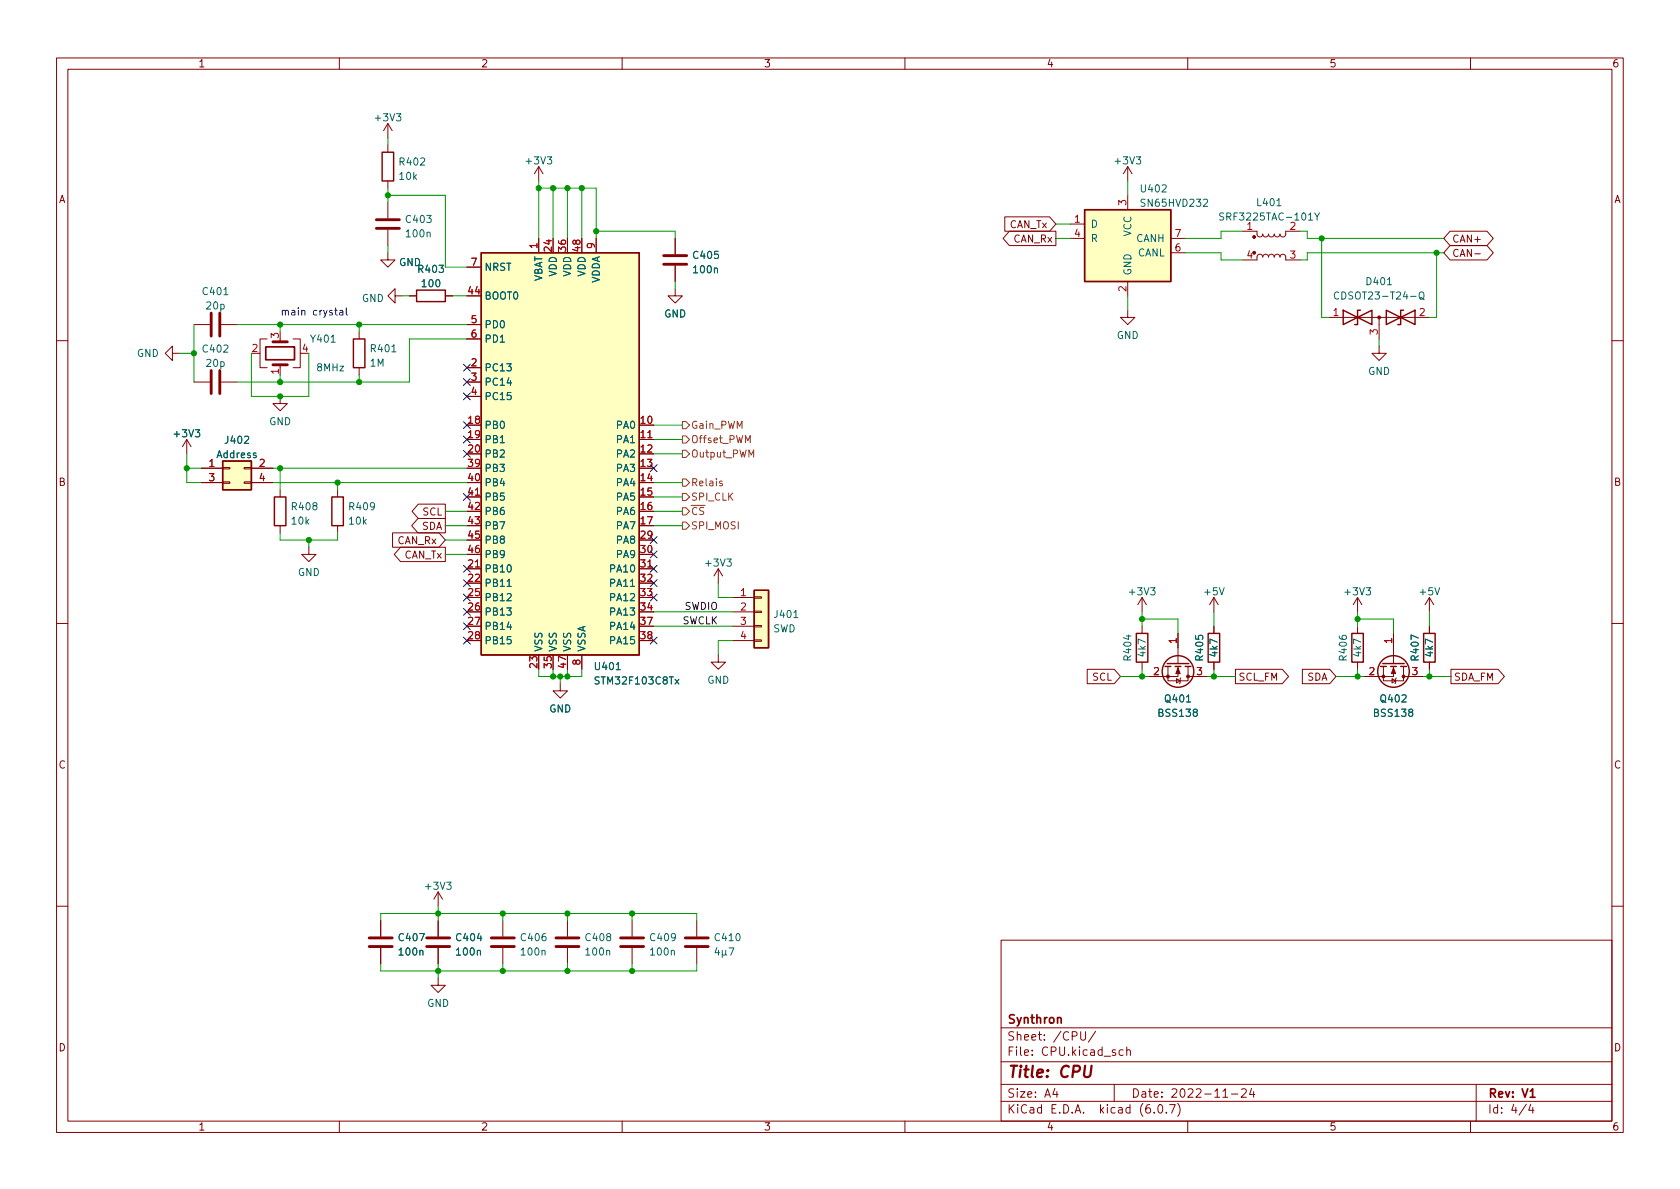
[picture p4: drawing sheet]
<svg xmlns="http://www.w3.org/2000/svg" width="297mm" height="210mm" viewBox="0 0 297 210" stroke-linecap="round" stroke-linejoin="round" font-family="sans-serif">
<g fill="none" stroke="#840000" stroke-width=".18">
<path d="M10 10.2h277v190.1h-277zM12 12.2h273v186.1h-273zM60 10.2v2M110 10.2v2M160 10.2v2M210 10.2v2M260 10.2v2M68.6 21.8l-.8 1.3M68.6 21.8v2.6M68.6 25.6v1.3M68.6 32v1.3M68.6 35.8v2.8"/>
<path d="M68.6 21.8l.7 1.3M95.2 29.5l-.7 1.2M95.2 29.5v2.5M95.2 29.5l.8 1.2M177.7 38.3h7.9l1.1 1.3-1.1 1.3h-7.9zM189.2 39.6h2.6M199.4 29.5v2.5M199.4 34.5v2.6M199.4 29.5l-.8 1.2M199.4 29.5l.8 1.2M34.3 57.4h2.8M39.1 57.4h2.8"/>
<path d="M47.2 59.9h-1.2v5.1h1.2M49.5 59.9v.5M51.8 59.9h1.3v5.1h-1.3M63.5 58.7v1.2M68.6 44.7v1.3h1.2l-1.2 1.2-1.3-1.2h1.3M68.6 40.6v2.8M69.8 52.3v-1.3l-1.2 1.3 1.2 1.3v-1.3h1.3M72.4 52.3h1.3M78.7 52.3h1.3M82.5 57.4h2.6M82.5 59.9h2.6M82.5 47.2h2.6"/>
<path d="M95.2 42.2v2.5M105.4 42.2v2.5M119.4 51v1.3h1.2l-1.2 1.3-1.3-1.3h1.3M119.4 42.2v2.8M119.4 47v2.8M178.5 40.9h8.2v2.5h-8.2l-1.1-1.2zM189.2 42.2h2.6M199.4 54.9v1.2h1.3l-1.3 1.3-1.3-1.3h1.3M199.4 49.8v2.5M207 42.2h2.5M207 44.7h2.5M219.7 40.9h2.5l.1 .7 .5 .3 .3-.1 .2-.4 .1 .3 .3 .2 .4-.1 .2-.4 .1 .3 .3 .2 .4-.1 .2-.4 .1 .3 .3 .2 .4-.1 .2-.4 .2 .4 .4 .1 .4-.3v-.7h2.6"/>
<path d="M219.7 46h2.5l.1-.8 .5-.2 .3 .1 .2 .4 .1-.4 .3-.1 .4 .1 .2 .4 .2-.5h.4l.3 .1 .1 .4 .2-.4 .4-.1 .3 .1 .1 .4 .2-.4 .4-.1 .4 .2v.8h2.6M234.9 56.1h17.8M243.8 56.1v3.8M256.4 40.9h6.5l1.1 1.3-1.1 1.2h-6.5l-1.1-1.2zM256.4 43.4h6.5l1.1 1.3-1.1 1.3h-6.5l-1.1-1.3zM260.8 44.9h.9M10 60.2h2M30.5 62.5v-1.3l-1.3 1.3 1.3 1.2v-1.2h1.2M33 77.7l-.7 1.3M33 77.7v2.6M33 77.7l.8 1.3M34.3 67.6h2.8"/>
<path d="M39.1 67.6h2.8M49.5 70.1v1.3h1.3l-1.3 1.2-1.2-1.2h1.2M49.5 64.5v.5M63.5 65v1.3M82.5 65h2.6M82.5 67.6h2.6M82.5 70.1h2.6M113 77.7h2.6M243.8 61.2v1.3h1.3l-1.3 1.2-1.2-1.2h1.2M285 60.2h2M35.6 82.8h3.8M35.6 85.3h3.8"/>
<path d="M39.4 85.2h1.2v.3h-1.2zM39.4 82.7h1.2v.2h-1.2zM43.2 85.2h1.2v.3h-1.2zM43.2 82.7h1.2v.2h-1.2zM44.4 82.8h3.9M44.4 85.3h3.9M49.5 86.6v1.3M49.5 93v1.2M54.6 96.8v1.2h1.3l-1.3 1.3-1.3-1.3h1.3M59.7 86.6v1.3M59.7 93v1.2M69.4 94.2h8.2l1.1 1.3-1.1 1.3h-8.2z"/>
<path d="M70.8 96.8h7.9v2.5h-7.9l-1.1-1.3zM73.9 91.7h4.8v2.5h-4.8l-1.1-1.2zM74 89.1h4.7v2.6h-4.7l-1.1-1.3zM82.5 87.9h2.6M10 110.2h2M82.5 100.6h2.6M102.9 115.8v2.6M113 100.6h2.6M127 115.8v1.3h1.3l-1.3 1.3-1.3-1.3h1.3M127 100.6l-.8 1.2M127 100.6v2.5M127 100.6l.8 1.2"/>
<path d="M129.5 105.7h3.8M129.5 108.2h3.8M129.5 110.7h3.8M129.5 113.3h3.8M133.3 113.2h1.3v.2h-1.3zM133.3 110.6h1.3v.3h-1.3zM133.3 108.1h1.3v.2h-1.3zM133.3 105.5h1.3v.3h-1.3zM192.2 118.4h4.8l1.1 1.2-1.1 1.3h-4.8zM201.9 105.7l-.7 1.2M201.9 105.7v2.5M201.9 110.7v1.3"/>
<path d="M201.9 117.1v1.3M201.9 105.7l.8 1.2M206.5 117.9v2.5h3.6v-2.5M208.3 117.9v1.7h-5.1M208.3 112v5.3M208.8 119.9l-.1 .1v.8l-.2 .1M210.1 119.6h3.3M214.6 105.7v2.5M214.6 110.7v1.3M214.6 117.1v1.3M214.6 105.7l-.7 1.2M214.6 105.7l.8 1.2"/>
<path d="M218.4 118.4h8.3l1.1 1.2-1.1 1.3h-8.3zM230.3 118.4h4.8l1.1 1.2-1.1 1.3h-4.8zM240 105.7l-.7 1.2M240 105.7v2.5M240 110.7v1.3M240 117.1v1.3M240 105.7l.8 1.2M244.6 117.9v2.5h3.6v-2.5M246.4 117.9v1.7h-5.1M246.4 112v5.3M246.9 119.9l-.1 .1v.8l-.2 .1M248.2 119.6h3.3"/>
<path d="M252.7 105.7v2.5M252.7 110.7v1.3M252.7 117.1v1.3M252.7 105.7l-.7 1.2M252.7 105.7l.8 1.2M256.5 118.4h8.4l1.1 1.2-1.1 1.3h-8.4zM285 110.2h2M99.1 120.9v1.3h1.2l-1.2 1.2-1.3-1.2h1.3M208 120l.7 .4-.7 .4zM246.1 120l.7 .4-.7 .4zM77.5 157.7v2.6M77.5 157.7l-.8 1.3"/>
<path d="M77.5 157.7l.7 1.3M10 160.2h2M67.3 162.8v2.8M67.3 167.6v2.8M77.5 173v1.2h1.2l-1.2 1.3-1.3-1.3h1.3M77.5 162.8v2.8M77.5 167.6v2.8M88.9 162.8v2.8M88.9 167.6v2.8M100.3 162.8v2.8M100.3 167.6v2.8M111.8 162.8v2.8"/>
<path d="M111.8 167.6v2.8M123.2 162.8v2.8M123.2 167.6v2.8M177 166.3h108v32h-108zM285 160.2h2M60 198.3v2M110 198.3v2M160 198.3v2M177 194.8h108M177 191.8h108M177 187.8h108M177 181.8h108"/>
<path d="M186.5 192.5l-.4 1h1M186.9 193v1M191.1 182.4v1.2l.3 .3h.2l.3-.3v-1.2M193.7 182.4l-1.3 1.9M197 191.8v3M198.6 185.7l-.5-.1-.2 .3v.4l.1 .3h.6M199.2 185.8l.2-.2 .4 .1 .1 .9M199.2 185.1v1.5M204.1 196.7v.1M204.9 195.4l.2-.1a.81 .81 0 0 1 .6 .7 .81 .81 0 0 1-.3 .8h-.2a.81 .81 0 0 1-.6-.6 .81 .81 0 0 1 .3-.8zM206.2 196.7v.1M206.8 195.3h1l-.7 1.5"/>
<path d="M208.2 195.1a1.72 1.72 0 0 1 0 2.3M210 198.3v2M216.2 194h.9M217.7 193.5h1.2M219.5 192.7l.6-.2 .2 .2 .1 .3-1 1h1M221.3 192.5l-.4 1h1M221.6 193v1M260 198.3v2M261 191.8v6.5M269.9 195.3l-1.3 1.9M270.6 195.3l-.3 1h.9M271 195.8v1"/>
</g>
<path d="M47 61.3h5.1v2.3h-5.1zM270.6 194h.8" fill="none" stroke="#840000" stroke-width=".3"/>
<path d="M191.9 188.5l-.2 1.6 .1 .3a.66 .66 0 0 0 1-.3l.2-1.6" fill="none" stroke="#840000" stroke-width=".4"/>
<g fill="none" stroke="#840000" stroke-width=".25">
<path d="M67.6 26.9h2v5.1h-2zM191.8 37.1h15.2v12.7h-15.2zM62.5 59.9h2v5.1h-2zM73.7 51.3h5v2h-5zM85.1 44.7h27.9v71.1h-27.9zM237.5 54.9l5.1 2.5v-2.5l-5.1 2.5zM240.5 54.9h-.5v2.5h-.5M245.1 54.9l5.1 2.5v-2.5l-5.1 2.5zM248.2 54.9h-.6v2.5h-.5M39.4 81.5h5v5.1h-5zM48.5 87.9h2v5.1h-2zM58.7 87.9h2v5.1h-2z"/>
<path d="M133.3 104.4h2.6v10.1h-2.6zM200.9 112h2v5.1h-2zM206 117.9h1M206.4 117.3h3.8M207.8 117.9h1M209.5 117.9h1.1M213.6 112h2v5.1h-2zM239 112h2v5.1h-2zM244.1 117.9h1M244.5 117.3h3.8M245.9 117.9h1M247.6 117.9h1.1"/>
<path d="M251.7 112h2v5.1h-2z"/>
<circle cx="208.3" cy="118.7" r="2.79"/>
<circle cx="246.4" cy="118.7" r="2.79"/>
</g>
<g fill="none" stroke="#840000" stroke-width=".51">
<path d="M66.5 38.9h4.1M37.3 55.4v4M38.9 55.4v4M66.5 40.4h4.1M117.3 46.7h4.1M117.3 45.2h4.1M37.3 65.5v4.1M38.9 65.5v4.1M48.3 64.5h2.5M48.3 60.4h2.5M65.3 167.4h4M65.3 165.9h4"/>
<path d="M75.4 167.4h4.1M75.4 165.9h4.1M86.9 167.4h4M86.9 165.9h4M98.3 167.4h4.1M98.3 165.9h4.1M109.7 167.4h4.1M109.7 165.9h4.1M121.2 167.4h4M121.2 165.9h4"/>
</g>
<g fill="#840000" stroke="#840000" stroke-width=".18">
<path d="M208.3 118.1l.4 1h-.8z"/>
<path d="M246.4 118.1l.4 1h-.8z"/>
<circle cx="221.7" cy="41.9" r=".25"/>
<circle cx="206.5" cy="119.6" r=".25"/>
<circle cx="210.1" cy="119.6" r=".25"/>
<circle cx="244.6" cy="119.6" r=".25"/>
<circle cx="248.2" cy="119.6" r=".25"/>
<circle cx="243.8" cy="56.1" r=".25"/>
</g>
<g fill="none" stroke="#006464" stroke-width=".18">
<path d="M216.4 37.7h-.5l-.2 .1v.3l.5 .3 .2 .3-.3 .2h-.5M232.5 37.7l.4 .6 .4-.6M232.9 38.3v.6M236.7 51.7a.6 .6 0 0 0-.8 .5 .6 .6 0 0 0 .6 .7l.2-.1M251 51.8l.2-.2a.43 .43 0 0 1 .6 .4v.5a.42 .42 0 0 1-.5 .4 .42 .42 0 0 1-.4-.4zM251.2 52.6l.6 .4M89.7 103.7h.7M126.7 167.6l-.3 .9h.8M127 168v.9M127.7 168v1.3M128.3 168.7l.2 .2M128.3 168l-.1 .8-.3 .1-.2-.2"/>
<path d="M128.9 167.6h.9l-.6 1.3"/>
</g>
<g fill="#ffffc2" stroke="#ffffc2" stroke-width=".18">
<path d="M133.3 104.4h2.6v10.1h-2.6z"/>
<path d="M39.4 81.5h5v5.1h-5z"/>
<path d="M85.1 44.7h27.9v71.1h-27.9z"/>
<path d="M191.8 37.1h15.2v12.7h-15.2z"/>
</g>
<path d="M120.6 79.6h.7l.6 .7-.6 .6h-.7zM120.6 77.1h.7l.6 .6-.6 .7h-.7zM120.6 74.5h.7l.6 .7-.6 .6h-.7zM131.8 78.3v-1.3l.4 .9 .4-.9v1.3M120.6 92.3h.7l.6 .7-.6 .6h-.7zM120.6 84.7h.7l.6 .6-.6 .7h-.7zM120.6 87.2h.7l.6 .7-.6 .6h-.7zM120.6 89.8h.7l.6 .6-.6 .7h-.7zM127.7 85.1h-.3l-.2 .1 .1 .2 .4 .1v.4h-.5M132.4 80.8v-1.2l.4 .9 .5-.9v1.2" fill="none" stroke="#725600" stroke-width=".18"/>
<path d="M59.2 54.9h.4M59.3 54.4v1.1l.3 .2M60.1 54.9h.5v.8M60.6 55.2h-.4l-.2 .2 .2 .3h.4M61.2 54.4v1.1l.2 .2" fill="none" stroke="#0000c2" stroke-width=".18"/>
<g fill="none" stroke="#009600" stroke-width=".18">
<path d="M68.6 34.5h10.1v12.7h3.8M68.6 24.4v1.2M68.6 33.3v2.5M95.2 32v10.2M95.2 33.3h10.2v8.9M97.8 33.3v8.9M100.3 33.3v8.9M102.9 33.3v8.9M186.7 39.6h2.5M199.4 32v2.5M34.3 57.4v10.2M41.9 57.4h40.6"/>
<path d="M49.5 57.4v1.3M63.5 57.4v1.3M68.6 43.4v1.3M71.1 52.3h1.3M80 52.3h2.5M82.5 59.9h-10.1v7.7h-30.5M105.4 40.9h14v1.3M119.4 49.8v1.2M186.7 42.2h2.5M199.4 52.3v2.6M209.5 44.7h6.4v1.3h3.8M219.7 40.9h-3.8v1.3h-6.4"/>
<path d="M229.9 40.9h1.2v1.3h24.2M233.7 42.2v13.9h1.2M243.8 59.9v1.3M254 44.7v11.4h-1.3M255.3 44.7h-24.2v1.3h-1.2M31.7 62.5h2.6M44.4 62.5v7.6h10.2v-7.6M49.5 66.3v1.3M63.5 66.3v1.3M115.6 75.2h5M115.6 77.7h5M33 82.8h2.6"/>
<path d="M33 80.3v5h2.6M48.3 82.8h34.2M48.3 85.3h34.2M49.5 82.8v3.8M49.5 94.2v1.3h10.2v-1.3M54.6 95.5v1.3M59.7 85.3v1.3M78.7 95.5h3.8M78.7 90.4h3.8M78.7 93h3.8M78.7 98h3.8M115.6 85.3h5"/>
<path d="M115.6 90.4h5M115.6 87.9h5M115.6 93h5M115.6 80.3h5M95.2 118.4v1.2h7.7v-1.2M97.8 118.4v1.2M99.1 119.6v1.3M100.3 118.4v1.2M115.6 108.2h13.9M115.6 110.7h13.9M127 103.1v2.6h2.5M129.5 113.3h-2.5v2.5"/>
<path d="M198.1 119.6h5.1M201.9 108.2v2.5M201.9 118.4v1.2M201.9 109.5h6.4v2.5M213.4 119.6h5M214.6 108.2v2.5M214.6 118.4v1.2M236.2 119.6h5.1M240 108.2v2.5M240 118.4v1.2M240 109.5h6.4v2.5M251.5 119.6h5"/>
<path d="M252.7 108.2v2.5M252.7 118.4v1.2M67.3 170.4v1.3h55.9v-1.3M67.3 162.8v-1.3h55.9v1.3M77.5 160.3v2.5M77.5 170.4v2.6M88.9 161.5v1.3M88.9 170.4v1.3M100.3 161.5v1.3M100.3 170.4v1.3M111.8 161.5v1.3M111.8 170.4v1.3"/>
</g>
<g fill="none" stroke="#000084" stroke-width=".18">
<path d="M81.9 66.9l1.3 1.3M81.9 69.5l1.3 1.2M81.9 64.4l1.3 1.2M81.9 79.6l1.3 1.3M81.9 77.1l1.3 1.2M81.9 74.6l1.3 1.2M83.2 66.9l-1.3 1.3M83.2 69.5l-1.3 1.2M83.2 64.4l-1.3 1.2M83.2 79.6l-1.3 1.3M83.2 77.1l-1.3 1.2M83.2 74.6l-1.3 1.2"/>
<path d="M81.9 100l1.3 1.2M81.9 87.3l1.3 1.2M83.2 100l-1.3 1.2M83.2 87.3l-1.3 1.2M115 82.2l1.2 1.2M115 94.9l1.2 1.2M115 97.4l1.2 1.2M115 100l1.2 1.2M116.2 82.2l-1.2 1.2M116.2 94.9l-1.2 1.2M116.2 97.4l-1.2 1.2M116.2 100l-1.2 1.2"/>
<path d="M81.9 112.7l1.3 1.2M81.9 102.5l1.3 1.2M81.9 107.6l1.3 1.2M81.9 105l1.3 1.3M81.9 110.1l1.3 1.2M83.2 112.7l-1.3 1.2M83.2 102.5l-1.3 1.2M83.2 107.6l-1.3 1.2M83.2 105l-1.3 1.3M83.2 110.1l-1.3 1.2M115 102.5l1.2 1.2M115 105l1.2 1.3"/>
<path d="M115 112.7l1.2 1.2M116.2 102.5l-1.2 1.2M116.2 105l-1.2 1.3M116.2 112.7l-1.2 1.2"/>
</g>
<g fill="#009600" stroke="#009600" stroke-width=".18">
<circle cx="100.3" cy="161.5" r=".46"/>
<circle cx="100.3" cy="119.6" r=".46"/>
<circle cx="97.8" cy="119.6" r=".46"/>
<circle cx="99.1" cy="119.6" r=".46"/>
<circle cx="201.9" cy="109.5" r=".46"/>
<circle cx="100.3" cy="33.3" r=".46"/>
<circle cx="105.4" cy="40.9" r=".46"/>
<circle cx="102.9" cy="33.3" r=".46"/>
<circle cx="63.5" cy="57.4" r=".46"/>
<circle cx="95.2" cy="33.3" r=".46"/>
<circle cx="97.8" cy="33.3" r=".46"/>
<circle cx="68.6" cy="34.5" r=".46"/>
<circle cx="49.5" cy="70.1" r=".46"/>
<circle cx="49.5" cy="82.8" r=".46"/>
<circle cx="33" cy="82.8" r=".46"/>
<circle cx="49.5" cy="67.6" r=".46"/>
<circle cx="49.5" cy="57.4" r=".46"/>
<circle cx="34.3" cy="62.5" r=".46"/>
<circle cx="252.7" cy="119.6" r=".46"/>
<circle cx="201.9" cy="119.6" r=".46"/>
<circle cx="214.6" cy="119.6" r=".46"/>
<circle cx="240" cy="119.6" r=".46"/>
<circle cx="100.3" cy="171.7" r=".46"/>
<circle cx="88.9" cy="171.7" r=".46"/>
<circle cx="77.5" cy="171.7" r=".46"/>
<circle cx="111.8" cy="161.5" r=".46"/>
<circle cx="111.8" cy="171.7" r=".46"/>
<circle cx="88.9" cy="161.5" r=".46"/>
<circle cx="77.5" cy="161.5" r=".46"/>
<circle cx="59.7" cy="85.3" r=".46"/>
<circle cx="63.5" cy="67.6" r=".46"/>
<circle cx="54.6" cy="95.5" r=".46"/>
<circle cx="240" cy="109.5" r=".46"/>
<circle cx="254" cy="44.7" r=".46"/>
<circle cx="233.7" cy="42.2" r=".46"/>
</g>
<text font-size="2.8" fill="#840000" x="178" y="190.6">Title: CPU</text>
<g font-size="2.1" fill="#840000">
<text x="178" y="184">Sheet: /CPU/</text>
<text x="178" y="181">Synthron</text>
<text x="178" y="186.7">File: CPU.kicad_sch</text>
<text x="178" y="196.9">KiCad E.D.A. kicad (6.0.7)</text>
<text x="178" y="194.1">Size: A4</text>
<text x="200" y="194.1">Date: 2022-11-24</text>
<text x="263" y="194.1">Rev: V1</text>
<text x="263" y="196.9">Id: 4/4</text>
</g>
<g font-size="1.8" fill="#840000">
<text x="35" y="11.9">1</text>
<text x="85" y="11.9">2</text>
<text x="135" y="11.9">3</text>
<text x="185" y="11.9">4</text>
<text x="235" y="11.9">5</text>
<text x="285" y="11.9">6</text>
<text x="10.3" y="35.9">A</text>
<text x="285.3" y="35.9">A</text>
<text x="178.4" y="40.3">CAN_Tx</text>
<text x="179.1" y="42.9">CAN_Rx</text>
<text x="256.7" y="42.9">CAN+</text>
<text x="256.7" y="45.4">CAN-</text>
<text x="10.3" y="85.9">B</text>
<text x="285.3" y="85.9">B</text>
<text x="74.5" y="93.7">SDA</text>
<text x="74.7" y="91.1">SCL</text>
<text x="70.2" y="96.2">CAN_Rx</text>
<text x="71.4" y="98.8">CAN_Tx</text>
<text x="193.2" y="120.4">SCL</text>
<text x="218.9" y="120.4">SCL_FM</text>
<text x="231.1" y="120.4">SDA</text>
<text x="257" y="120.4">SDA_FM</text>
<text x="10.3" y="135.9">C</text>
<text x="285.3" y="135.9">C</text>
<text x="10.3" y="185.9">D</text>
<text x="285.3" y="185.9">D</text>
<text x="35" y="199.9">1</text>
<text x="85" y="199.9">2</text>
<text x="135" y="199.9">3</text>
<text x="185" y="199.9">4</text>
<text x="235" y="199.9">5</text>
<text x="285" y="199.9">6</text>
</g>
<g font-size="1.8" fill="#006464">
<text x="66.5" y="21.4">+3V3</text>
<text x="70.8" y="29.3">R402</text>
<text x="93.2" y="29.1">+3V3</text>
<text x="197.3" y="29.1">+3V3</text>
<text x="70.7" y="31.8">10k</text>
<text x="201.9" y="34">U402</text>
<text x="71.9" y="39.4">C403</text>
<text x="72" y="42">100n</text>
<text x="192.8" y="40.3">D</text>
<text x="200" y="41.8" transform="rotate(-90 200 41.8)">VCC</text>
<text x="202.1" y="36.6">SN65HVD232</text>
<text x="216.5" y="39">SRF3225TAC-101Y</text>
<text x="222.4" y="36.4">L401</text>
<text x="70.5" y="47">GND</text>
<text x="85.6" y="47.9">NRST</text>
<text x="122.7" y="45.8">C405</text>
<text x="192.8" y="42.8">R</text>
<text x="200.9" y="42.8">CANH</text>
<text x="201.1" y="45.3">CANL</text>
<text x="36" y="52.2">C401</text>
<text x="64" y="53.4">GND</text>
<text x="74.1" y="48.2">R403</text>
<text x="74.7" y="50.8">100</text>
<text x="85.6" y="53">BOOT0</text>
<text x="95.9" y="50" transform="rotate(-90 95.9 50)">VBAT</text>
<text x="98.4" y="48.9" transform="rotate(-90 98.4 48.9)">VDD</text>
<text x="101" y="48.9" transform="rotate(-90 101 48.9)">VDD</text>
<text x="103.5" y="48.9" transform="rotate(-90 103.5 48.9)">VDD</text>
<text x="106" y="50.2" transform="rotate(-90 106 50.2)">VDDA</text>
<text x="122.8" y="48.3">100n</text>
<text x="200" y="48.8" transform="rotate(-90 200 48.8)">GND</text>
<text x="237" y="53">CDSOT23-T24-Q</text>
<text x="241.7" y="50.4">D401</text>
<text x="36.6" y="54.7">20p</text>
<text x="85.6" y="58">PD0</text>
<text x="117.4" y="56.1">GND</text>
<text x="197.4" y="59.9">GND</text>
<text x="24.2" y="63.1">GND</text>
<text x="36" y="62.3">C402</text>
<text x="36.6" y="64.9">20p</text>
<text x="55.1" y="60.6">Y401</text>
<text x="56.1" y="65.7">8MHz</text>
<text x="65.5" y="64.8">1M</text>
<text x="65.7" y="62.3">R401</text>
<text x="85.6" y="65.7">PC13</text>
<text x="85.6" y="60.6">PD1</text>
<text x="85.6" y="68.2">PC14</text>
<text x="85.6" y="70.7">PC15</text>
<text x="241.9" y="66.3">GND</text>
<text x="30.9" y="77.3">+3V3</text>
<text x="47.6" y="75.2">GND</text>
<text x="85.6" y="75.8">PB0</text>
<text x="109.1" y="75.8">PA0</text>
<text x="38.4" y="81">Address</text>
<text x="39.9" y="78.5">J402</text>
<text x="85.6" y="78.4">PB1</text>
<text x="85.6" y="80.9">PB2</text>
<text x="85.6" y="83.4">PB3</text>
<text x="109.1" y="78.4">PA1</text>
<text x="109.1" y="80.9">PA2</text>
<text x="109.1" y="83.4">PA3</text>
<text x="85.6" y="86">PB4</text>
<text x="85.6" y="88.5">PB5</text>
<text x="109.1" y="86">PA4</text>
<text x="109.1" y="88.5">PA5</text>
<text x="51.6" y="92.8">10k</text>
<text x="51.7" y="90.2">R408</text>
<text x="61.8" y="92.8">10k</text>
<text x="61.9" y="90.2">R409</text>
<text x="85.6" y="91.1">PB6</text>
<text x="85.6" y="93.6">PB7</text>
<text x="109.1" y="91.1">PA6</text>
<text x="109.1" y="93.6">PA7</text>
<text x="52.6" y="101.8">GND</text>
<text x="85.6" y="101.2">PB10</text>
<text x="85.6" y="96.1">PB8</text>
<text x="85.6" y="98.7">PB9</text>
<text x="108.1" y="101.2">PA10</text>
<text x="109.1" y="96.1">PA8</text>
<text x="109.1" y="98.7">PA9</text>
<text x="124.9" y="100.2">+3V3</text>
<text x="85.6" y="103.8">PB11</text>
<text x="85.6" y="106.3">PB12</text>
<text x="108.1" y="103.8">PA11</text>
<text x="108.1" y="106.3">PA12</text>
<text x="199.8" y="105.3">+3V3</text>
<text x="213" y="105.3">+5V</text>
<text x="237.9" y="105.3">+3V3</text>
<text x="251.1" y="105.3">+5V</text>
<text x="85.6" y="108.8">PB13</text>
<text x="85.6" y="111.4">PB14</text>
<text x="85.6" y="113.9">PB15</text>
<text x="108.1" y="108.8">PA13</text>
<text x="108.1" y="111.4">PA14</text>
<text x="108.1" y="113.9">PA15</text>
<text x="136.6" y="111.8">SWD</text>
<text x="137.1" y="109.3">J401</text>
<text x="95.9" y="115.3" transform="rotate(-90 95.9 115.3)">VSS</text>
<text x="98.4" y="115.3" transform="rotate(-90 98.4 115.3)">VSS</text>
<text x="101" y="115.3" transform="rotate(-90 101 115.3)">VSS</text>
<text x="103.5" y="115.3" transform="rotate(-90 103.5 115.3)">VSSA</text>
<text x="105.3" y="118.5">U401</text>
<text x="200" y="116.7" transform="rotate(-90 200 116.7)">R404</text>
<text x="202.6" y="116" transform="rotate(-90 202.6 116)">4k7</text>
<text x="212.7" y="116.7" transform="rotate(-90 212.7 116.7)">R405</text>
<text x="215.3" y="116" transform="rotate(-90 215.3 116)">4k7</text>
<text x="238.1" y="116.7" transform="rotate(-90 238.1 116.7)">R406</text>
<text x="240.7" y="116" transform="rotate(-90 240.7 116)">4k7</text>
<text x="250.8" y="116.7" transform="rotate(-90 250.8 116.7)">R407</text>
<text x="253.4" y="116" transform="rotate(-90 253.4 116)">4k7</text>
<text x="97.1" y="126">GND</text>
<text x="105.6" y="121">STM32F103C8Tx</text>
<text x="125" y="120.9">GND</text>
<text x="206.1" y="124.2">Q401</text>
<text x="244.2" y="124.2">Q402</text>
<text x="205" y="126.7">BSS138</text>
<text x="243.1" y="126.7">BSS138</text>
<text x="75.4" y="157.3">+3V3</text>
<text x="70.6" y="166.4">C407</text>
<text x="80.8" y="166.4">C404</text>
<text x="92.2" y="166.4">C406</text>
<text x="103.7" y="166.4">C408</text>
<text x="115.1" y="166.4">C409</text>
<text x="126.5" y="166.4">C410</text>
<text x="70.7" y="169">100n</text>
<text x="80.8" y="169">100n</text>
<text x="92.3" y="169">100n</text>
<text x="103.7" y="169">100n</text>
<text x="115.1" y="169">100n</text>
<text x="75.5" y="178">GND</text>
</g>
<g font-size="1.8" fill="#a90000">
<text x="190" y="39.4">1</text>
<text x="190" y="41.9">4</text>
<text x="199.1" y="36.3" transform="rotate(-90 199.1 36.3)">3</text>
<text x="207.8" y="41.9">7</text>
<text x="220.5" y="40.6">1</text>
<text x="228.1" y="40.6">2</text>
<text x="83.3" y="47">7</text>
<text x="95" y="43.9" transform="rotate(-90 95 43.9)">1</text>
<text x="97.5" y="44.4" transform="rotate(-90 97.5 44.4)">24</text>
<text x="100.1" y="44.4" transform="rotate(-90 100.1 44.4)">36</text>
<text x="102.6" y="44.4" transform="rotate(-90 102.6 44.4)">48</text>
<text x="105.2" y="43.9" transform="rotate(-90 105.2 43.9)">9</text>
<text x="207.8" y="44.4">6</text>
<text x="220.5" y="45.7">4</text>
<text x="228.1" y="45.7">3</text>
<text x="82.8" y="52.1">44</text>
<text x="199.1" y="51.5" transform="rotate(-90 199.1 51.5)">2</text>
<text x="49.3" y="59.8" transform="rotate(-90 49.3 59.8)">3</text>
<text x="83.3" y="57.1">5</text>
<text x="83.3" y="59.7">6</text>
<text x="235.7" y="55.9">1</text>
<text x="243.6" y="59.2" transform="rotate(-90 243.6 59.2)">3</text>
<text x="251" y="55.9">2</text>
<text x="44.6" y="62.2">2</text>
<text x="53.5" y="62.2">4</text>
<text x="83.3" y="64.8">2</text>
<text x="49.3" y="66.1" transform="rotate(-90 49.3 66.1)">1</text>
<text x="83.3" y="67.3">3</text>
<text x="83.3" y="69.8">4</text>
<text x="82.8" y="74.9">18</text>
<text x="82.8" y="77.5">19</text>
<text x="113.3" y="74.9">10</text>
<text x="113.3" y="77.5">11</text>
<text x="37" y="82.5">1</text>
<text x="45.9" y="82.5">2</text>
<text x="82.8" y="80">20</text>
<text x="82.8" y="82.5">39</text>
<text x="113.3" y="80">12</text>
<text x="113.3" y="82.5">13</text>
<text x="37" y="85.1">3</text>
<text x="45.9" y="85.1">4</text>
<text x="82.8" y="85.1">40</text>
<text x="82.8" y="87.6">41</text>
<text x="113.3" y="85.1">14</text>
<text x="113.3" y="87.6">15</text>
<text x="82.8" y="90.2">42</text>
<text x="82.8" y="92.7">43</text>
<text x="82.8" y="95.2">45</text>
<text x="113.3" y="90.2">16</text>
<text x="113.3" y="92.7">17</text>
<text x="113.3" y="95.2">29</text>
<text x="82.8" y="100.3">21</text>
<text x="82.8" y="97.8">46</text>
<text x="113.3" y="97.8">30</text>
<text x="113.3" y="100.3">31</text>
<text x="82.8" y="102.9">22</text>
<text x="82.8" y="105.4">25</text>
<text x="82.8" y="107.9">26</text>
<text x="113.3" y="102.9">32</text>
<text x="113.3" y="105.4">33</text>
<text x="113.3" y="107.9">34</text>
<text x="131" y="105.4">1</text>
<text x="131" y="107.9">2</text>
<text x="82.8" y="110.5">27</text>
<text x="82.8" y="113">28</text>
<text x="113.3" y="110.5">37</text>
<text x="113.3" y="113">38</text>
<text x="131" y="110.5">3</text>
<text x="131" y="113">4</text>
<text x="208" y="113.8" transform="rotate(-90 208 113.8)">1</text>
<text x="246.1" y="113.8" transform="rotate(-90 246.1 113.8)">1</text>
<text x="95" y="118.1" transform="rotate(-90 95 118.1)">23</text>
<text x="97.5" y="118.1" transform="rotate(-90 97.5 118.1)">35</text>
<text x="100.1" y="118.1" transform="rotate(-90 100.1 118.1)">47</text>
<text x="102.6" y="117.6" transform="rotate(-90 102.6 117.6)">8</text>
<text x="204" y="119.4">2</text>
<text x="211.6" y="119.4">3</text>
<text x="242.1" y="119.4">2</text>
<text x="249.7" y="119.4">3</text>
</g>
<text font-size="1.8" fill="#0000c2" x="49.5" y="55.8">main crystal</text>
<g font-size="1.8" fill="#725600">
<text x="122.1" y="75.8">Gain_PWM</text>
<text x="122.1" y="80.9">Output_PWM</text>
<text x="122.1" y="78.4">Offset_PWM</text>
<text x="122.1" y="86">Relais</text>
<text x="122.1" y="88.5">SPI_CLK</text>
<text x="122.1" y="93.6">SPI_MOSI</text>
<text x="122.1" y="91.1">~{CS}</text>
</g>
<g font-size="1.8" fill="#0f0f0f">
<text x="121" y="107.8">SWDIO</text>
<text x="120.5" y="110.4">SWCLK</text>
</g>
</svg>
